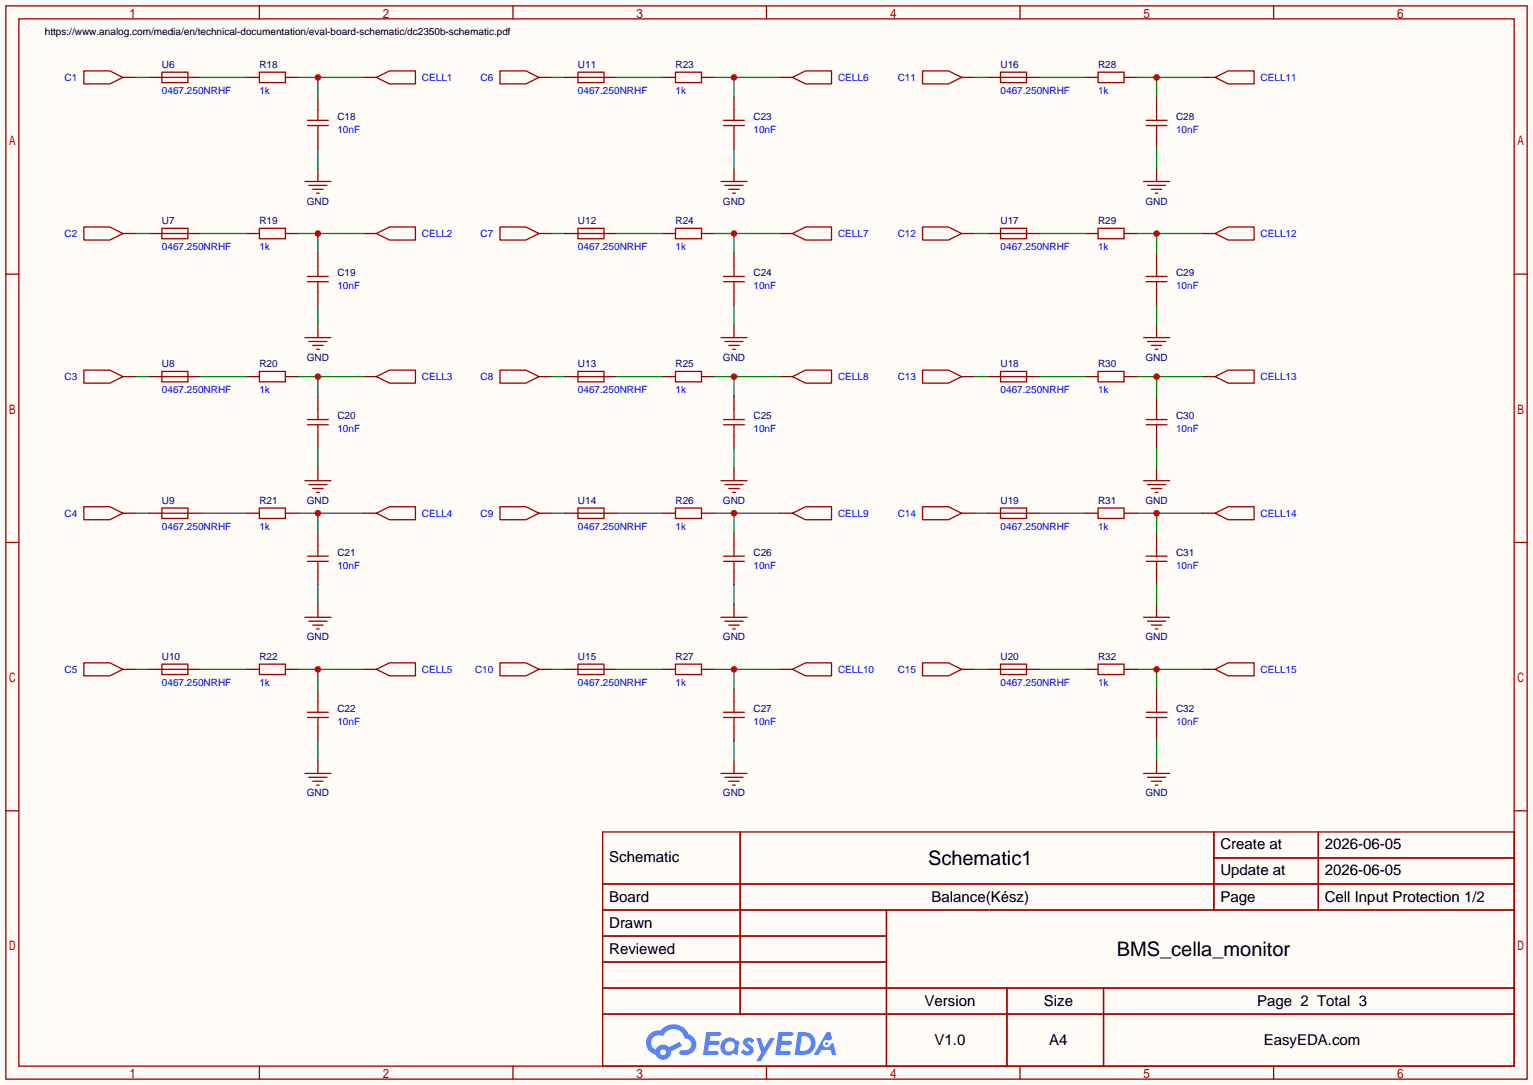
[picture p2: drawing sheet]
<svg xmlns="http://www.w3.org/2000/svg" width="299mm" height="212mm" viewBox="0 0 299 212" stroke-linecap="round" stroke-linejoin="round" font-family="sans-serif">
<path d="M0 0h299.5v211.8h-299.5z" fill="#fffcf7"/>
<g fill="none" stroke="#a10000" stroke-width=".25">
<path d="M1.1 1.1h297.2v209.6h-297.2zM3.7 3.7h292.1v204.5h-292.1zM50.7 1.1v2.6M100.2 1.1v2.6M149.7 1.1v2.6M199.3 1.1v2.6M248.8 1.1v2.6M1.1 53.5h2.6M295.8 53.5h2.5M1.1 105.9h2.6M295.8 105.9h2.5M1.1 158.3h2.6"/>
<path d="M295.8 158.3h2.5M117.7 162.4h178.1v45.8h-178.1zM117.7 172.6h178.1M117.7 177.7h178.1M144.6 162.4v35.6M173.2 177.7v30.5M237.1 162.4v15.3M237.1 167.5h58.7M257.5 162.4v15.3M117.7 182.8h55.5M117.7 192.9h178.1M117.7 187.8h55.5"/>
<path d="M117.7 198h178.1M196.7 192.9v15.3M215.6 192.9v15.3M50.7 208.2v2.5M100.2 208.2v2.5M149.7 208.2v2.5M199.3 208.2v2.5M248.8 208.2v2.5"/>
</g>
<g fill="#5487ff">
<path d="M145.5 202.8a1.3 1.3 0 0 1 1.8 .3l-.4 .6a.54 .54 0 0 0-.9-.2l.1 .2a1.58 1.58 0 0 1 1.1 1.6 1.43 1.43 0 0 1-2.5 .1l.5-.6a.64 .64 0 0 0 .5 .5 .64 .64 0 0 0 .7-.3l-.2-.2a1.35 1.35 0 0 1-.9-1.8z"/>
<path d="M147.7 202.7h.9l.7 1.9 1.1-1.9h.9l-2.7 4.5h-.9l1-1.7z"/>
<path d="M138 201.5h1.6a1.31 1.31 0 0 1 1.2 .2 .4 .4 0 0 1-.3 .6h-1.8l-.1 .9h1.6a.4 .4 0 0 1 .4 .4 .4 .4 0 0 1-.4 .4h-1.7l-.2 1.2h.8a1.23 1.23 0 0 1 1.2 .2 .39 .39 0 0 1-.3 .6h-2.7z"/>
<path d="M152.1 201.5h1.6a1.32 1.32 0 0 1 1.3 .2 .39 .39 0 0 1-.4 .6h-1.7l-.2 .9h1.7a.4 .4 0 0 1 .3 .4 .4 .4 0 0 1-.4 .4h-1.7l-.2 1.2h.8a1.23 1.23 0 0 1 1.2 .2 .39 .39 0 0 1-.3 .6h-2.7z"/>
<path d="M161.5 201.5h.7l.4 1.3-.7 .4a.75 .75 0 0 0-1.1 .3 .75 .75 0 0 0 .5 1 .75 .75 0 0 0 .9-.6l.6-.3 .6 2.4h-.9l-.2-1h-1.9l-.5 1h-.9z"/>
<path d="M155.9 201.5l-.7 4.5h1.5a2.27 2.27 0 0 0 2.6-2.3 2.27 2.27 0 0 0-2.7-2.2zM156.6 202.3a1.5 1.5 0 0 1 1.8 1.5 1.5 1.5 0 0 1-1.9 1.4h-.3z"/>
<path d="M141.3 203.1a1.6 1.6 0 0 0-.3 2.3 1.6 1.6 0 0 0 2.3 .2l.8 .4 .3-2.5-.2-.3h-.4a1.58 1.58 0 0 0-2.5-.1zM141.9 203.6a.99 .99 0 0 1 1.6 .3 .99 .99 0 0 1-.9 1.4 .94 .94 0 0 1-1-.5 .94 .94 0 0 1 .3-1.2z"/>
<path d="M126.9 201.9a2.37 2.37 0 0 0 1.2 4 1.54 1.54 0 0 0 1.7 1 1.54 1.54 0 0 0 1.3-1.6l2.1-1.1-.5-.8-2 1.1a1.57 1.57 0 0 0-2.6 .4 1.5 1.5 0 0 1-.8-2.1 1.5 1.5 0 0 1 2.2-.5 2.23 2.23 0 0 1 2.3-1.4 2.23 2.23 0 0 1 2 1.8 1.16 1.16 0 0 1 1.2 1.1 1.16 1.16 0 0 1-1 1.3h-.7a.47 .47 0 0 0-.6 .3 .47 .47 0 0 0 .4 .6 2.17 2.17 0 0 0 2.5-1 2.17 2.17 0 0 0-.3-2.7l-.8-.4a3.2 3.2 0 0 0-5.4-.7l-1.2 .1zM129 205.4a.58 .58 0 0 1 1.1 0 .58 .58 0 0 1-1.1 0z"/>
<circle cx="161.5" cy="203.8" r=".28"/>
</g>
<g fill="none" stroke="#870000" stroke-width=".25">
<path d="M24 15.1h2.5M29.1 15.1h2.5M36.7 15.1h2.5M48.1 15.1h2.6M55.8 15.1h2.5M62.1 18.9v2.6M71 15.1h2.5M105.3 15.1h2.5M110.4 15.1h2.5M118 15.1h2.5M129.4 15.1h2.6M137 15.1h2.6"/>
<path d="M143.4 18.9v2.6M152.3 15.1h2.5M187.8 15.1h2.6M192.9 15.1h2.6M200.5 15.1h2.6M212 15.1h2.5M219.6 15.1h2.5M225.9 18.9v2.6M234.8 15.1h2.6M62.1 26.5v2.6M143.4 26.5v2.6M225.9 26.5v2.6"/>
<path d="M24 45.6h2.5M29.1 45.6h2.5M36.7 45.6h2.5M48.1 45.6h2.6M55.8 45.6h2.5M62.1 49.4v2.5M62.1 57v2.6M71 45.6h2.5M105.3 45.6h2.5M110.4 45.6h2.5M118 45.6h2.5M129.4 45.6h2.6"/>
<path d="M137 45.6h2.6M143.4 49.4v2.5M143.4 57v2.6M152.3 45.6h2.5M187.8 45.6h2.6M192.9 45.6h2.6M200.5 45.6h2.6M212 45.6h2.5M219.6 45.6h2.5M225.9 49.4v2.5M225.9 57v2.6M234.8 45.6h2.6"/>
<path d="M24 73.5h2.5M29.1 73.5h2.5M36.7 73.5h2.5M48.1 73.5h2.6M55.8 73.5h2.5M62.1 77.3v2.6M71 73.5h2.5M105.3 73.5h2.5M110.4 73.5h2.5M118 73.5h2.5M129.4 73.5h2.6M137 73.5h2.6"/>
<path d="M143.4 77.3v2.6M152.3 73.5h2.5M187.8 73.5h2.6M192.9 73.5h2.6M200.5 73.5h2.6M212 73.5h2.5M219.6 73.5h2.5M225.9 77.3v2.6M234.8 73.5h2.6M62.1 85v2.5M143.4 85v2.5M225.9 85v2.5"/>
<path d="M24 100.2h2.5M29.1 100.2h2.5M36.7 100.2h2.5M48.1 100.2h2.6M55.8 100.2h2.5M62.1 104v2.6M62.1 111.6v2.6M71 100.2h2.5M105.3 100.2h2.5M110.4 100.2h2.5M118 100.2h2.5M129.4 100.2h2.6"/>
<path d="M137 100.2h2.6M143.4 104v2.6M143.4 111.6v2.6M152.3 100.2h2.5M187.8 100.2h2.6M192.9 100.2h2.6M200.5 100.2h2.6M212 100.2h2.5M219.6 100.2h2.5M225.9 104v2.6M225.9 111.6v2.6M234.8 100.2h2.6"/>
<path d="M24 130.7h2.5M29.1 130.7h2.5M36.7 130.7h2.5M48.1 130.7h2.6M55.8 130.7h2.5M62.1 134.5v2.5M71 130.7h2.5M105.3 130.7h2.5M110.4 130.7h2.5M118 130.7h2.5M129.4 130.7h2.6M137 130.7h2.6"/>
<path d="M143.4 134.5v2.5M152.3 130.7h2.5M187.8 130.7h2.6M192.9 130.7h2.6M200.5 130.7h2.6M212 130.7h2.5M219.6 130.7h2.5M225.9 134.5v2.5M234.8 130.7h2.6M62.1 142.1v2.6M143.4 142.1v2.6M225.9 142.1v2.6"/>
</g>
<g fill="none" stroke="#a10000" stroke-width=".25">
<path d="M16.4 13.8h5.1l2.5 1.3-2.5 1.3h-5.1zM31.6 14.1h5.1v2h-5.1zM31.6 15.1h5.1M50.7 14.1h5.1v2h-5.1zM73.5 15.1l2.6-1.3h5.1v2.6h-5.1zM97.7 13.8h5l2.6 1.3-2.6 1.3h-5zM112.9 14.1h5.1v2h-5.1zM112.9 15.1h5.1M132 14.1h5v2h-5zM154.8 15.1l2.6-1.3h5v2.6h-5zM180.2 13.8h5.1l2.5 1.3-2.5 1.3h-5.1zM195.5 14.1h5v2h-5z"/>
<path d="M195.5 15.1h5M214.5 14.1h5.1v2h-5.1zM237.4 15.1l2.5-1.3h5.1v2.6h-5.1zM60.1 24.5h4M60.1 23.5h4M62.1 21.5v2M62.1 24.5v2M141.4 24.5h4M141.4 23.5h4M143.4 21.5v2M143.4 24.5v2M223.9 24.5h4.1"/>
<path d="M223.9 23.5h4.1M225.9 21.5v2M225.9 24.5v2M16.4 44.3h5.1l2.5 1.3-2.5 1.3h-5.1zM31.6 44.6h5.1v2h-5.1zM31.6 45.6h5.1M50.7 44.6h5.1v2h-5.1zM60.1 55h4M60.1 54h4M62.1 51.9v2.1M62.1 55v2M73.5 45.6l2.6-1.3h5.1v2.6h-5.1z"/>
<path d="M97.7 44.3h5l2.6 1.3-2.6 1.3h-5zM112.9 44.6h5.1v2h-5.1zM112.9 45.6h5.1M132 44.6h5v2h-5zM141.4 55h4M141.4 54h4M143.4 51.9v2.1M143.4 55v2M154.8 45.6l2.6-1.3h5v2.6h-5zM180.2 44.3h5.1l2.5 1.3-2.5 1.3h-5.1zM195.5 44.6h5v2h-5zM195.5 45.6h5"/>
<path d="M214.5 44.6h5.1v2h-5.1zM223.9 55h4.1M223.9 54h4.1M225.9 51.9v2.1M225.9 55v2M237.4 45.6l2.5-1.3h5.1v2.6h-5.1zM16.4 72.3h5.1l2.5 1.2-2.5 1.3h-5.1zM31.6 72.5h5.1v2h-5.1zM31.6 73.5h5.1M50.7 72.5h5.1v2h-5.1zM62.1 79.9v2M73.5 73.5l2.6-1.2h5.1v2.5h-5.1z"/>
<path d="M97.7 72.3h5l2.6 1.2-2.6 1.3h-5zM112.9 72.5h5.1v2h-5.1zM112.9 73.5h5.1M132 72.5h5v2h-5zM143.4 79.9v2M154.8 73.5l2.6-1.2h5v2.5h-5zM180.2 72.3h5.1l2.5 1.2-2.5 1.3h-5.1zM195.5 72.5h5v2h-5zM195.5 73.5h5M214.5 72.5h5.1v2h-5.1zM225.9 79.9v2M237.4 73.5l2.5-1.2h5.1v2.5h-5.1z"/>
<path d="M16.4 98.9h5.1l2.5 1.3-2.5 1.3h-5.1zM31.6 99.2h5.1v2h-5.1zM50.7 99.2h5.1v2h-5.1zM60.1 82.9h4M60.1 81.9h4M62.1 82.9v2.1M97.7 98.9h5l2.6 1.3-2.6 1.3h-5zM112.9 99.2h5.1v2h-5.1zM132 99.2h5v2h-5zM141.4 82.9h4M141.4 81.9h4M143.4 82.9v2.1"/>
<path d="M180.2 98.9h5.1l2.5 1.3-2.5 1.3h-5.1zM195.5 99.2h5v2h-5zM214.5 99.2h5.1v2h-5.1zM223.9 82.9h4.1M223.9 81.9h4.1M225.9 82.9v2.1M31.6 100.2h5.1M60.1 109.6h4M60.1 108.6h4M62.1 106.6v2M62.1 109.6v2M73.5 100.2l2.6-1.3h5.1v2.6h-5.1z"/>
<path d="M112.9 100.2h5.1M141.4 109.6h4M141.4 108.6h4M143.4 106.6v2M143.4 109.6v2M154.8 100.2l2.6-1.3h5v2.6h-5zM195.5 100.2h5M223.9 109.6h4.1M223.9 108.6h4.1M225.9 106.6v2M225.9 109.6v2M237.4 100.2l2.5-1.3h5.1v2.6h-5.1z"/>
<path d="M16.4 129.4h5.1l2.5 1.3-2.5 1.3h-5.1zM31.6 129.7h5.1v2h-5.1zM31.6 130.7h5.1M50.7 129.7h5.1v2h-5.1zM60.1 139.1h4M62.1 137v2.1M73.5 130.7l2.6-1.3h5.1v2.6h-5.1zM97.7 129.4h5l2.6 1.3-2.6 1.3h-5zM112.9 129.7h5.1v2h-5.1zM112.9 130.7h5.1M132 129.7h5v2h-5zM141.4 139.1h4"/>
<path d="M143.4 137v2.1M154.8 130.7l2.6-1.3h5v2.6h-5zM180.2 129.4h5.1l2.5 1.3-2.5 1.3h-5.1zM195.5 129.7h5v2h-5zM195.5 130.7h5M214.5 129.7h5.1v2h-5.1zM223.9 139.1h4.1M225.9 137v2.1M237.4 130.7l2.5-1.3h5.1v2.6h-5.1zM60.1 140.1h4M62.1 140.1v2M141.4 140.1h4"/>
<path d="M143.4 140.1v2M223.9 140.1h4.1M225.9 140.1v2"/>
</g>
<g fill="none" stroke="#008700" stroke-width=".25">
<path d="M26.5 15.1h2.6M39.2 15.1h8.9M107.8 15.1h2.6M120.5 15.1h8.9M139.6 15.1h12.7M143.4 15.1v3.8M190.4 15.1h2.5M203.1 15.1h8.9M26.5 45.6h2.6M39.2 45.6h8.9M107.8 45.6h2.6M120.5 45.6h8.9"/>
<path d="M190.4 45.6h2.5M203.1 45.6h8.9M26.5 73.5h2.6M39.2 73.5h8.9M107.8 73.5h2.6M120.5 73.5h8.9M190.4 73.5h2.5M203.1 73.5h8.9M26.5 100.2h2.6M39.2 100.2h8.9M107.8 100.2h2.6M120.5 100.2h8.9"/>
<path d="M190.4 100.2h2.5M203.1 100.2h8.9M26.5 130.7h2.6M39.2 130.7h8.9M107.8 130.7h2.6M120.5 130.7h8.9M190.4 130.7h2.5M203.1 130.7h8.9"/>
</g>
<circle cx="143.4" cy="15.1" r=".63" fill="#c00"/>
<path d="M139.6 100.2h12.7M143.4 100.2v3.8" fill="none" stroke="#008700" stroke-width=".25"/>
<circle cx="143.4" cy="100.2" r=".63" fill="#c00"/>
<path d="M139.6 130.7h12.7M143.4 130.7v3.8" fill="none" stroke="#008700" stroke-width=".25"/>
<circle cx="143.4" cy="130.7" r=".63" fill="#c00"/>
<path d="M139.6 73.5h12.7M143.4 73.5v3.8" fill="none" stroke="#008700" stroke-width=".25"/>
<circle cx="143.4" cy="73.5" r=".63" fill="#c00"/>
<path d="M139.6 45.6h12.7M143.4 45.6v3.8" fill="none" stroke="#008700" stroke-width=".25"/>
<circle cx="143.4" cy="45.6" r=".63" fill="#c00"/>
<path d="M58.3 130.7h12.7M62.1 130.7v3.8" fill="none" stroke="#008700" stroke-width=".25"/>
<circle cx="62.1" cy="130.7" r=".63" fill="#c00"/>
<path d="M58.3 100.2h12.7M62.1 100.2v3.8" fill="none" stroke="#008700" stroke-width=".25"/>
<circle cx="62.1" cy="100.2" r=".63" fill="#c00"/>
<path d="M58.3 73.5h12.7M62.1 73.5v3.8" fill="none" stroke="#008700" stroke-width=".25"/>
<circle cx="62.1" cy="73.5" r=".63" fill="#c00"/>
<path d="M58.3 45.6h12.7M62.1 45.6v3.8" fill="none" stroke="#008700" stroke-width=".25"/>
<circle cx="62.1" cy="45.6" r=".63" fill="#c00"/>
<path d="M58.3 15.1h12.7M62.1 15.1v3.8" fill="none" stroke="#008700" stroke-width=".25"/>
<circle cx="62.1" cy="15.1" r=".63" fill="#c00"/>
<path d="M222.1 15.1h12.7M225.9 15.1v3.8" fill="none" stroke="#008700" stroke-width=".25"/>
<circle cx="225.9" cy="15.1" r=".63" fill="#c00"/>
<path d="M222.1 100.2h12.7M225.9 100.2v3.8" fill="none" stroke="#008700" stroke-width=".25"/>
<circle cx="225.9" cy="100.2" r=".63" fill="#c00"/>
<path d="M222.1 130.7h12.7M225.9 130.7v3.8" fill="none" stroke="#008700" stroke-width=".25"/>
<circle cx="225.9" cy="130.7" r=".63" fill="#c00"/>
<path d="M222.1 73.5h12.7M225.9 73.5v3.8" fill="none" stroke="#008700" stroke-width=".25"/>
<circle cx="225.9" cy="73.5" r=".63" fill="#c00"/>
<path d="M222.1 45.6h12.7M225.9 45.6v3.8" fill="none" stroke="#008700" stroke-width=".25"/>
<circle cx="225.9" cy="45.6" r=".63" fill="#c00"/>
<g fill="none" stroke="#870000" stroke-width=".25">
<path d="M62.1 32.9v2.5M143.4 32.9v2.5M225.9 32.9v2.5M62.1 63.4v2.5M143.4 63.4v2.5M225.9 63.4v2.5M62.1 91.3v2.6M143.4 91.3v2.6M225.9 91.3v2.6M62.1 118v2.5M143.4 118v2.5M225.9 118v2.5"/>
<path d="M62.1 148.5v2.5M143.4 148.5v2.5M225.9 148.5v2.5"/>
</g>
<g fill="none" stroke="#a10000" stroke-width=".25">
<path d="M59.6 35.4h5M60.3 36.2h3.6M61.1 37h2M61.8 37.7h.6M140.8 35.4h5.1M141.6 36.2h3.6M142.4 37h2M143.1 37.7h.5M223.4 35.4h5.1M224.2 36.2h3.5M224.9 37h2M225.7 37.7h.5"/>
<path d="M59.6 65.9h5M60.3 66.7h3.6M61.1 67.4h2M61.8 68.2h.6M140.8 65.9h5.1M141.6 66.7h3.6M142.4 67.4h2M143.1 68.2h.5M223.4 65.9h5.1M224.2 66.7h3.5M224.9 67.4h2M225.7 68.2h.5"/>
<path d="M59.6 93.9h5M60.3 94.6h3.6M61.1 95.4h2M61.8 96.1h.6M140.8 93.9h5.1M141.6 94.6h3.6M142.4 95.4h2M143.1 96.1h.5M223.4 93.9h5.1M224.2 94.6h3.5M224.9 95.4h2M225.7 96.1h.5"/>
<path d="M59.6 120.5h5M60.3 121.3h3.6M61.1 122h2M61.8 122.8h.6M140.8 120.5h5.1M141.6 121.3h3.6M142.4 122h2M143.1 122.8h.5M223.4 120.5h5.1M224.2 121.3h3.5M224.9 122h2M225.7 122.8h.5"/>
<path d="M59.6 151h5M60.3 151.8h3.6M61.1 152.5h2M61.8 153.3h.6M140.8 151h5.1M141.6 151.8h3.6M142.4 152.5h2M143.1 153.3h.5M223.4 151h5.1M224.2 151.8h3.5M224.9 152.5h2M225.7 153.3h.5"/>
</g>
<g fill="none" stroke="#008700" stroke-width=".25">
<path d="M62.1 29.1v3.8M143.4 29.1v3.8M225.9 29.1v3.8M62.1 59.6v3.8M143.4 59.6v3.8M225.9 59.6v3.8M62.1 87.5v3.8M143.4 87.5v3.8M225.9 87.5v3.8M62.1 114.2v3.8M143.4 114.2v3.8M225.9 114.2v3.8"/>
<path d="M62.1 144.7v3.8M143.4 144.7v3.8M225.9 144.7v3.8"/>
</g>
<g font-size="3.9">
<text x="181.3" y="168.9">Schematic1</text>
<text x="218.2" y="186.7">BMS_cella_monitor</text>
</g>
<g font-size="2.9">
<text x="238.4" y="165.9">Create at</text>
<text x="258.8" y="165.9">2026-06-05</text>
<text x="119" y="168.4">Schematic</text>
<text x="238.4" y="170.9">Update at</text>
<text x="258.8" y="170.9">2026-06-05</text>
<text x="119" y="176">Board</text>
<text x="182" y="176">Balance(Kész)</text>
<text x="238.4" y="176">Page</text>
<text x="258.8" y="176">Cell Input Protection 1/2</text>
<text x="119" y="181.1">Drawn</text>
<text x="119" y="186.2">Reviewed</text>
<text x="180.6" y="196.3">Version</text>
<text x="203.9" y="196.3">Size</text>
<text x="245.6" y="196.3">Page 2 Total 3</text>
<text x="182.6" y="204">V1.0</text>
<text x="205" y="204">A4</text>
<text x="246.9" y="204">EasyEDA.com</text>
</g>
<text font-size="2" x="8.8" y="6.9">https://www.analog.com/media/en/technical-documentation/eval-board-schematic/dc2350b-schematic.pdf</text>
<g font-size="2" fill="#00f">
<text x="12.6" y="15.8">C1</text>
<text x="82.4" y="15.8">CELL1</text>
<text x="93.9" y="15.8">C6</text>
<text x="163.7" y="15.8">CELL6</text>
<text x="175.4" y="15.8">C11</text>
<text x="246.3" y="15.8">CELL11</text>
<text x="31.6" y="18.3">0467.250NRHF</text>
<text x="50.7" y="18.3">1k</text>
<text x="112.9" y="18.3">0467.250NRHF</text>
<text x="132" y="18.3">1k</text>
<text x="195.5" y="18.3">0467.250NRHF</text>
<text x="214.5" y="18.3">1k</text>
<text x="65.9" y="26">10nF</text>
<text x="147.2" y="26">10nF</text>
<text x="229.7" y="26">10nF</text>
<text x="12.6" y="46.3">C2</text>
<text x="82.4" y="46.3">CELL2</text>
<text x="93.9" y="46.3">C7</text>
<text x="163.7" y="46.3">CELL7</text>
<text x="175.4" y="46.3">C12</text>
<text x="246.3" y="46.3">CELL12</text>
<text x="31.6" y="48.8">0467.250NRHF</text>
<text x="50.7" y="48.8">1k</text>
<text x="112.9" y="48.8">0467.250NRHF</text>
<text x="132" y="48.8">1k</text>
<text x="195.5" y="48.8">0467.250NRHF</text>
<text x="214.5" y="48.8">1k</text>
<text x="65.9" y="56.4">10nF</text>
<text x="147.2" y="56.4">10nF</text>
<text x="229.7" y="56.4">10nF</text>
<text x="12.6" y="74.2">C3</text>
<text x="31.6" y="76.8">0467.250NRHF</text>
<text x="50.7" y="76.8">1k</text>
<text x="82.4" y="74.2">CELL3</text>
<text x="93.9" y="74.2">C8</text>
<text x="112.9" y="76.8">0467.250NRHF</text>
<text x="132" y="76.8">1k</text>
<text x="163.7" y="74.2">CELL8</text>
<text x="175.4" y="74.2">C13</text>
<text x="195.5" y="76.8">0467.250NRHF</text>
<text x="214.5" y="76.8">1k</text>
<text x="246.3" y="74.2">CELL13</text>
<text x="65.9" y="84.4">10nF</text>
<text x="147.2" y="84.4">10nF</text>
<text x="229.7" y="84.4">10nF</text>
<text x="12.6" y="100.9">C4</text>
<text x="82.4" y="100.9">CELL4</text>
<text x="93.9" y="100.9">C9</text>
<text x="163.7" y="100.9">CELL9</text>
<text x="175.4" y="100.9">C14</text>
<text x="246.3" y="100.9">CELL14</text>
<text x="31.6" y="103.4">0467.250NRHF</text>
<text x="50.7" y="103.4">1k</text>
<text x="112.9" y="103.4">0467.250NRHF</text>
<text x="132" y="103.4">1k</text>
<text x="195.5" y="103.4">0467.250NRHF</text>
<text x="214.5" y="103.4">1k</text>
<text x="65.9" y="111">10nF</text>
<text x="147.2" y="111">10nF</text>
<text x="229.7" y="111">10nF</text>
<text x="12.6" y="131.4">C5</text>
<text x="82.4" y="131.4">CELL5</text>
<text x="92.8" y="131.4">C10</text>
<text x="163.7" y="131.4">CELL10</text>
<text x="175.4" y="131.4">C15</text>
<text x="246.3" y="131.4">CELL15</text>
<text x="31.6" y="133.9">0467.250NRHF</text>
<text x="50.7" y="133.9">1k</text>
<text x="112.9" y="133.9">0467.250NRHF</text>
<text x="132" y="133.9">1k</text>
<text x="195.5" y="133.9">0467.250NRHF</text>
<text x="214.5" y="133.9">1k</text>
<text x="65.9" y="141.5">10nF</text>
<text x="147.2" y="141.5">10nF</text>
<text x="229.7" y="141.5">10nF</text>
</g>
<g font-size="2" fill="#000080">
<text x="31.6" y="13.3">U6</text>
<text x="50.7" y="13.3">R18</text>
<text x="112.9" y="13.3">U11</text>
<text x="132" y="13.3">R23</text>
<text x="195.5" y="13.3">U16</text>
<text x="214.5" y="13.3">R28</text>
<text x="65.9" y="23.4">C18</text>
<text x="147.2" y="23.4">C23</text>
<text x="229.7" y="23.4">C28</text>
<text x="59.9" y="39.9">GND</text>
<text x="141.2" y="39.9">GND</text>
<text x="223.8" y="39.9">GND</text>
<text x="31.6" y="43.7">U7</text>
<text x="50.7" y="43.7">R19</text>
<text x="112.9" y="43.7">U12</text>
<text x="132" y="43.7">R24</text>
<text x="195.5" y="43.7">U17</text>
<text x="214.5" y="43.7">R29</text>
<text x="65.9" y="53.9">C19</text>
<text x="147.2" y="53.9">C24</text>
<text x="229.7" y="53.9">C29</text>
<text x="31.6" y="71.7">U8</text>
<text x="50.7" y="71.7">R20</text>
<text x="59.9" y="70.4">GND</text>
<text x="112.9" y="71.7">U13</text>
<text x="132" y="71.7">R25</text>
<text x="141.2" y="70.4">GND</text>
<text x="195.5" y="71.7">U18</text>
<text x="214.5" y="71.7">R30</text>
<text x="223.8" y="70.4">GND</text>
<text x="65.9" y="81.8">C20</text>
<text x="147.2" y="81.8">C25</text>
<text x="229.7" y="81.8">C30</text>
<text x="31.6" y="98.3">U9</text>
<text x="50.7" y="98.3">R21</text>
<text x="59.9" y="98.3">GND</text>
<text x="112.9" y="98.3">U14</text>
<text x="132" y="98.3">R26</text>
<text x="141.2" y="98.3">GND</text>
<text x="195.5" y="98.3">U19</text>
<text x="214.5" y="98.3">R31</text>
<text x="223.8" y="98.3">GND</text>
<text x="65.9" y="108.5">C21</text>
<text x="147.2" y="108.5">C26</text>
<text x="229.7" y="108.5">C31</text>
<text x="59.9" y="125">GND</text>
<text x="141.2" y="125">GND</text>
<text x="223.8" y="125">GND</text>
<text x="31.6" y="128.8">U10</text>
<text x="50.7" y="128.8">R22</text>
<text x="112.9" y="128.8">U15</text>
<text x="132" y="128.8">R27</text>
<text x="195.5" y="128.8">U20</text>
<text x="214.5" y="128.8">R32</text>
<text x="65.9" y="139">C22</text>
<text x="147.2" y="139">C27</text>
<text x="229.7" y="139">C32</text>
<text x="59.9" y="155.5">GND</text>
<text x="141.2" y="155.5">GND</text>
<text x="223.8" y="155.5">GND</text>
</g>
</svg>
